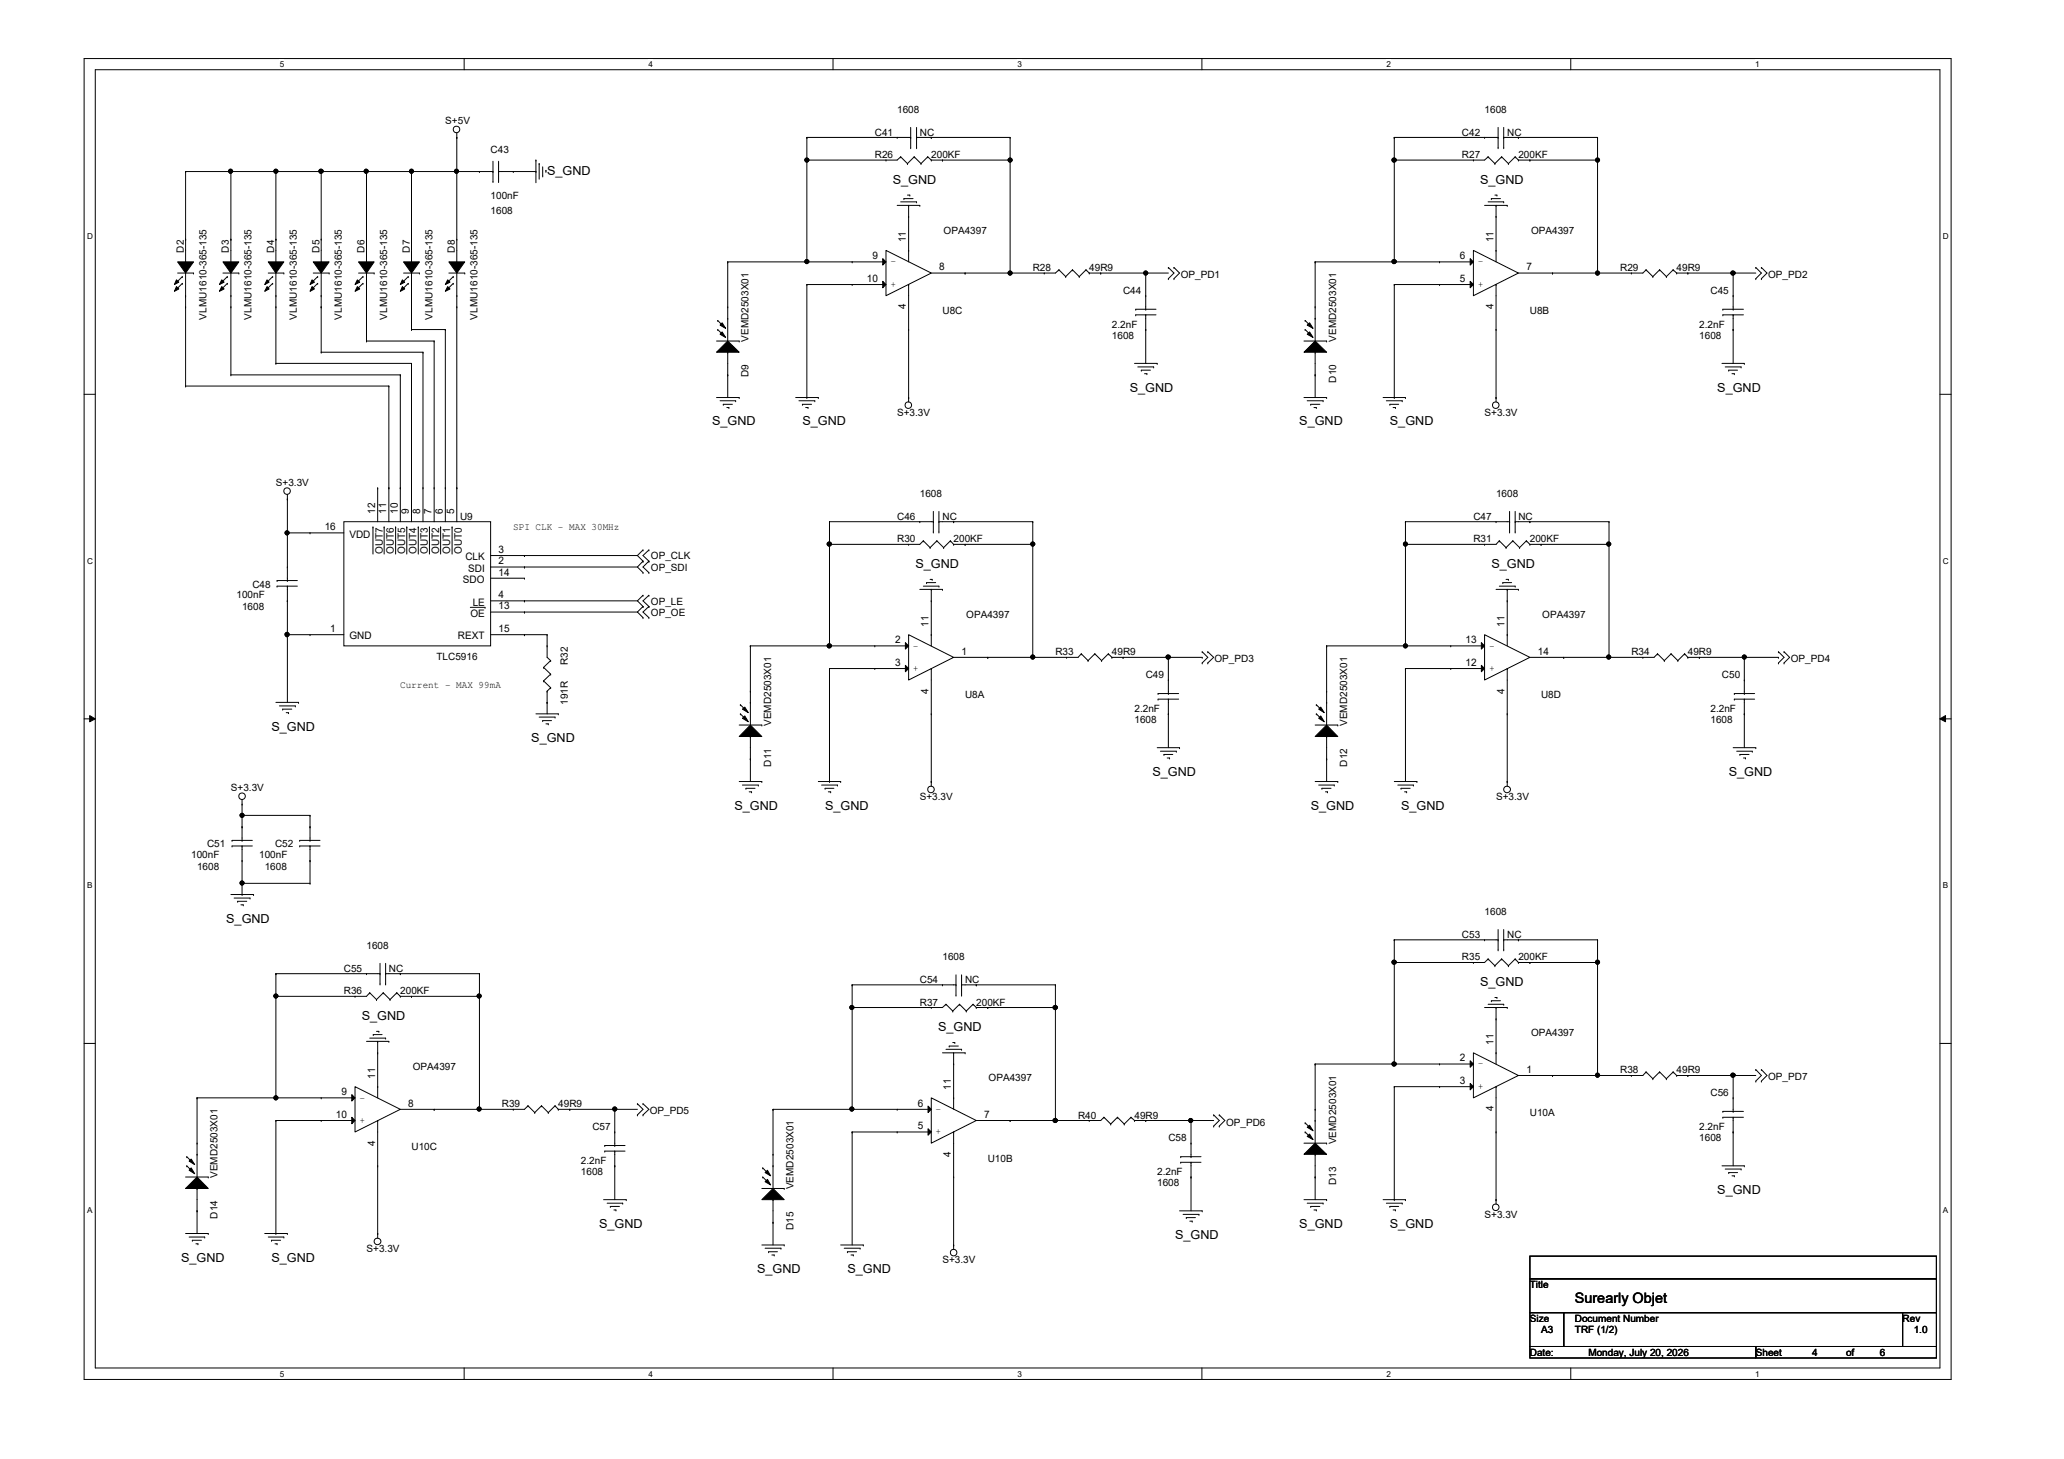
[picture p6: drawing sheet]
<svg xmlns="http://www.w3.org/2000/svg" width="297mm" height="210mm" viewBox="0 0 297 210" stroke-linecap="round" stroke-linejoin="round" font-family="sans-serif">
<path d="M12.1 8.4h268.7v190.1h-268.7zM13.7 10h265.5v186.8h-265.5z" fill="none" stroke="#000" stroke-width=".14"/>
<g fill="#fff">
<path d="M40.3 8.6h.5v1.3h-.5z"/>
<path d="M40.3 197h.5v1.3h-.5z"/>
</g>
<path d="M66.8 8.4v1.6M66.8 196.8v1.6" fill="none" stroke="#000" stroke-width=".14"/>
<g fill="#fff">
<path d="M93.3 8.6h.6v1.3h-.6z"/>
<path d="M93.3 197h.6v1.3h-.6z"/>
</g>
<path d="M119.9 8.4v1.6M119.9 196.8v1.6" fill="none" stroke="#000" stroke-width=".14"/>
<g fill="#fff">
<path d="M146.4 8.6h.6v1.3h-.6z"/>
<path d="M146.4 197h.6v1.3h-.6z"/>
</g>
<path d="M173 8.4v1.6M173 196.8v1.6" fill="none" stroke="#000" stroke-width=".14"/>
<g fill="#fff">
<path d="M199.5 8.6h.6v1.3h-.6z"/>
<path d="M199.5 197h.6v1.3h-.6z"/>
</g>
<path d="M226.1 8.4v1.6M226.1 196.8v1.6" fill="none" stroke="#000" stroke-width=".14"/>
<g fill="#fff">
<path d="M252.6 8.6h.6v1.3h-.6z"/>
<path d="M252.6 197h.6v1.3h-.6z"/>
<path d="M12.5 33.4h.8v1.3h-.8z"/>
<path d="M279.6 33.4h.8v1.3h-.8z"/>
<path d="M12.5 80.1h.8v1.3h-.8z"/>
<path d="M279.6 80.1h.8v1.3h-.8z"/>
</g>
<path d="M12.1 56.7h1.6M279.2 56.7h1.6" fill="none" stroke="#000" stroke-width=".14"/>
<g fill="#fff">
<path d="M12.5 126.7h.7v1.4h-.7z"/>
<path d="M279.6 126.7h.7v1.4h-.7z"/>
</g>
<path d="M12.1 103.4h1.6M12.9 103l.8 .4-.8 .4zM279.2 103.4l.8-.4v.8zM279.2 103.4h1.6" fill="none" stroke="#000" stroke-width=".14"/>
<path d="M12.9 103l.8 .4-.8 .4zM279.2 103.4l.8-.4v.8z" fill="#000"/>
<g fill="#fff">
<path d="M12.5 173.4h.7v1.4h-.7z"/>
<path d="M279.6 173.4h.7v1.4h-.7z"/>
</g>
<g fill="none" stroke="#000" stroke-width=".14">
<path d="M65.7 19.8h.1M65.7 19.1v18.6M116.1 19.8h.1M116.1 19.8h15M116.1 19.8v17.9M129.1 19.8h.1M131.1 19.8h.1M131.1 18.3v3M131.9 19.8h.1M131.9 19.8h13.5M131.9 18.3v3M134 19.8h.1"/>
<path d="M145.4 19.8h.1M145.4 19.8v19.5M200.7 19.8h.1M200.7 19.8h14.9M200.7 19.8v17.9M213.7 19.8h.1M215.6 19.8h.1M215.6 18.3v3M216.4 19.8h.1M216.4 18.3v3M216.4 19.8h13.5M218.5 19.8h.1"/>
<path d="M229.9 19.8h.1M229.9 19.8v19.5M25.6 37.7h2.3l-1.2 1.6zM25.6 39.3h2.3M26.2 39.8h.1M26.2 39.8l-.9 1M26.7 37.7h.1M26.7 34.4h.1M26.7 24.7h.1M26.7 24.7v13M26.7 39.3v16.2M26.7 24.7h44.2"/>
<path d="M27.9 39.3h.1M32.1 37.7h2.3l-1.2 1.6zM32.1 39.3h2.3M32.7 39.8h.1M32.7 39.8l-1 1M33.2 37.7h.1M33.2 34.4h.1M33.2 24.7h.1M33.2 24.7v13M33.2 39.3v14.6M34.4 39.3h.1M38.6 37.7h2.2l-1.1 1.6z"/>
<path d="M38.6 39.3h2.2M39.2 39.8h.1M39.2 39.8l-.9 1M39.7 37.7h.1M39.7 34.4h.1M39.7 24.7h.1M39.7 24.7v13M39.7 39.3v13M40.8 39.3h.1M45.1 37.7h2.3l-1.2 1.6zM45.1 39.3h2.3M45.7 39.8h.1"/>
<path d="M45.7 39.8l-1 1M46.2 37.7h.1M46.2 34.4h.1M46.2 24.7h.1M46.2 24.7v13M46.2 39.3v11.4M47.4 39.3h.1M51.6 37.7h2.2l-1.1 1.6zM51.6 39.3h2.2M52.2 39.8h.1M52.2 39.8l-.9 1M52.7 37.7h.1"/>
<path d="M52.7 34.4h.1M52.7 24.7h.1M52.7 24.7v13M52.7 39.3v9.8M53.8 39.3h.1M58.1 37.7h2.3l-1.2 1.6zM58.1 39.3h2.3M58.8 39.8h.1M58.8 39.8l-1 1M59.2 37.7h.1M59.2 34.4h.1M59.2 24.7h.1"/>
<path d="M59.2 24.7v13M59.2 39.3v8.1M60.4 39.3h.1M64.6 37.7h2.3l-1.2 1.6zM64.6 39.3h2.3M65.2 39.8h.1M65.2 39.8l-.9 1M65.7 37.7h.1M65.7 34.4h.1M65.7 24.7h.1M65.7 39.3v35.8M66.9 39.3h.1"/>
<path d="M69 24.7h.1M70.9 24.7h.1M70.9 26.1h.1M70.9 23.2v2.9M71.8 26.1h.1M71.8 24.7h.1M71.8 24.7h5.3M71.8 23.2v2.9M73.9 24.7h.1M77.1 23h.1M77.1 24.7h.1M77.1 23v3.3"/>
<path d="M77.6 23.5h.1M77.6 23.5v2.3M78.1 25.3h.1M78.1 24v1.3M78.6 24.5h.1M78.6 24.5v.3M104.7 37.7h.1M104.7 37.7v11.4M104.7 37.7h22.8M116.1 37.7h.1M116.1 23h.1M122.6 37.7h.1"/>
<path d="M127 37.2l.5 .5-.5 .4zM127.5 36l6.5 3.3-6.5 3.2zM127.5 23h.1M129.1 29.5h3.3M129.6 22.6h.1M129.6 29h2.3M129.6 22.6l-.5 .4h-13M129.6 22.6l1 .9M130.1 28.6h.1M130.1 28.6h1.3M130.6 23.5h.1M130.6 28.1h.3"/>
<path d="M130.8 36h.1M130.8 31.2h.1M130.8 29.5h.1M130.8 29.5v8.2M130.9 28.1h.1M131.1 21.3h.1M131.6 22.6h.1M131.6 22.6l-1 .9M131.6 22.6l.9 .9M131.9 29h.1M131.9 21.3h.1M132.4 29.5h.1"/>
<path d="M132.5 23.5h.1M133.5 22.6h.1M133.5 22.6l-1 .9M133.5 22.6l.5 .4M134 23h.1M134 23h11.4M135.6 23h.1M138.9 39.3h.1M145.4 23h.1M145.4 39.3h.1M150.3 39.3h.1M152.4 38.8h.1"/>
<path d="M152.4 38.8l-.5 .5h-17.9M152.4 38.8l1 1M153.4 39.8h.1M154.3 38.8h.1M154.3 38.8l-.9 1M154.3 38.8l1 1M155.3 39.8h.1M156.3 38.8h.1M156.3 38.8l-1 1M156.3 38.8l.5 .5M156.8 39.3h.1M156.8 39.3h11.3"/>
<path d="M158.4 39.3h.1M164.9 39.3h.1M164.9 39.3v5.2M168.1 38.5h.1M168.1 38.5l.8 .8-.8 .8M168.9 38.5h.1M168.9 38.5l.9 .8-.9 .8M189.3 37.7h.1M189.3 37.7v11.4M189.3 37.7h22.7M200.7 23h.1M200.7 37.7h.1"/>
<path d="M207.2 37.7h.1M211.6 37.2l.4 .5-.4 .4zM212 36l6.5 3.3-6.5 3.2zM212 23h.1M213.7 29.5h3.2M214.2 22.6h.1M214.2 29h2.2M214.2 22.6l-.5 .4h-13M214.2 22.6l.9 .9M214.6 28.6h.1M214.6 28.6h1.3M215.1 23.5h.1"/>
<path d="M215.1 28.1h.3M215.3 36h.1M215.3 31.2h.1M215.3 29.5h.1M215.3 29.5v8.2M215.4 28.1h.1M215.6 21.3h.1M216.1 22.6h.1M216.1 22.6l-1 .9M216.1 22.6l1 .9M216.4 29h.1M216.4 21.3h.1"/>
<path d="M216.9 29.5h.1M217.1 23.5h.1M218.1 22.6h.1M218.1 22.6l-1 .9M218.1 22.6l.4 .4M218.5 23h.1M218.5 23h11.4M220.2 23h.1M223.4 39.3h.1M229.9 23h.1M229.9 39.3h.1M234.8 39.3h.1"/>
<path d="M236.9 38.8h.1M236.9 38.8l-.5 .5h-17.9M236.9 38.8l1 1M237.9 39.8h.1M238.8 38.8h.1M238.8 38.8l-.9 1M238.8 38.8l1 1M239.8 39.8h.1M240.8 38.8h.1M240.8 38.8l-1 1M240.8 38.8l.5 .5M241.3 39.3h.1"/>
<path d="M241.3 39.3h11.4M242.9 39.3h.1M249.4 39.3h.1M249.4 39.3v5.2M252.7 38.5h.1M252.7 38.5l.8 .8-.8 .8M253.5 38.5h.1M253.5 38.5l.8 .8-.8 .8M25.4 41.2l.3 .4-.6 .3zM25.4 40.3l.3 .3-.6 .3zM26.2 40.8h.1M26.2 40.8l-.9 .9"/>
<path d="M26.7 42.5h.1M26.7 44.2h.1M26.7 55.5h.1M26.7 55.5h29.3M31.9 41.2l.4 .4-.7 .3zM31.9 40.3l.4 .3-.7 .3zM32.7 40.8h.1M32.7 40.8l-1 .9M33.2 42.5h.1M33.2 44.2h.1M33.2 53.9h.1M33.2 53.9h24.4"/>
<path d="M38.4 41.2l.3 .4-.6 .3zM38.4 40.3l.3 .3-.6 .3zM39.2 40.8h.1M39.2 40.8l-.9 .9M39.7 42.5h.1M39.7 44.2h.1M39.7 52.3h.1M39.7 52.3h19.5M44.9 41.2l.4 .4-.7 .3zM44.9 40.3l.4 .3-.7 .3zM45.7 40.8h.1M45.7 40.8l-1 .9"/>
<path d="M46.2 42.5h.1M46.2 44.2h.1M46.2 50.7h.1M46.2 50.7h14.7M51.4 41.2l.4 .4-.7 .3zM51.4 40.3l.4 .3-.7 .3zM52.2 40.8h.1M52.2 40.8l-.9 .9M52.7 42.5h.1M52.7 44.2h.1M52.7 49.1h.1M52.7 49.1h9.8"/>
<path d="M56 55.5h.1M56 55.5v19.6M57.6 53.9h.1M57.6 53.9v21.2M57.9 41.2l.3 .4-.6 .3zM57.9 40.3l.3 .3-.6 .3zM58.8 40.8h.1M58.8 40.8l-1 .9M59.2 42.5h.1M59.2 44.2h.1M59.2 47.4h.1M59.2 52.3h.1"/>
<path d="M59.2 52.3v22.8M59.2 47.4h4.9M60.9 50.7h.1M60.9 50.7v24.4M62.5 49.1h.1M62.5 49.1v26M64.1 47.4h.1M64.1 47.4v27.7M64.4 41.2l.4 .4-.7 .3zM64.4 40.3l.4 .3-.7 .3zM65.2 40.8h.1M65.2 40.8l-.9 .9"/>
<path d="M65.7 42.5h.1M65.7 44.2h.1M103.1 57.2h3.3M103.1 49.1h3.3M103.3 47.4h.1M103.3 46.1h.1M103.3 47.4l1 1M103.3 46.1l1 1M103.6 57.7h2.3M103.9 46.4l.5 .8-.8-.4zM103.9 47.8l.5 .8-.8-.5zM104.1 58.2h.1"/>
<path d="M104.1 58.2h1.3M104.6 58.6h.3M104.7 49.1l1.7 1.6h-3.3zM104.7 50.7h.1M104.7 45.8h.1M104.7 44.2h.1M104.7 53.9h.1M104.7 50.7v6.5M104.9 58.6h.1M105.9 57.7h.1M106.4 57.2h.1M106.4 49.1h.1"/>
<path d="M114.5 57.2h3.3M115 57.7h2.3M115.5 58.2h.1M115.5 58.2h1.3M115.9 58.6h.4M116.1 57.2h.1M116.1 40.9h.1M116.1 40.9h11.4M116.1 40.9v16.3M116.3 58.6h.1M117.3 57.7h.1M117.8 57.2h.1"/>
<path d="M122.6 40.9h.1M127 40.5l.5 .4-.5 .5zM130.8 57.2h.1M130.8 40.9h.1M130.8 47.4h.1M130.8 40.9v16.9M163.3 52.3h3.2M163.4 45.3h.1M163.4 44.5h.1M163.4 45.3h3M163.4 44.5h3M163.7 52.8h2.3"/>
<path d="M164.2 53.3h.1M164.2 53.3h1.4M164.7 53.8h.4M164.9 44.5h.1M164.9 45.3h.1M164.9 42.5h.1M164.9 47.4h.1M164.9 45.3v7M165.1 53.8h.1M166 52.8h.1M166.5 52.3h.1M168.1 40.1h.1"/>
<path d="M168.9 40.1h.1M187.7 50.7l1.6-1.6 1.6 1.6zM187.7 57.2h3.2M187.7 49.1h3.2M187.8 47.4h.1M187.8 46.1h.1M187.8 47.4l1 1M187.8 46.1l1 1M188.1 46.8l.4-.4 .5 .8zM188.1 48.1l.4-.3 .5 .8zM188.1 57.7h2.3M188.6 58.2h.1"/>
<path d="M188.6 58.2h1.3M189.1 58.6h.3M189.3 50.7h.1M189.3 45.8h.1M189.3 44.2h.1M189.3 53.9h.1M189.3 50.7v6.5M189.4 58.6h.1M190.4 57.7h.1M190.9 57.2h.1M190.9 49.1h.1M199 57.2h3.3"/>
<path d="M199.5 57.7h2.3M200 58.2h.1M200 58.2h1.3M200.5 58.6h.3M200.7 57.2h.1M200.7 40.9h.1M200.7 40.9h11.3M200.7 40.9v16.3M200.8 58.6h.1M201.8 57.7h.1M202.3 57.2h.1M207.2 40.9h.1"/>
<path d="M211.6 40.5l.4 .4-.4 .5zM215.3 57.2h.1M215.3 40.9h.1M215.3 47.4h.1M215.3 40.9v16.9M247.8 52.3h3.2M247.9 45.3h.1M247.9 44.5h.1M247.9 45.3h3M247.9 44.5h3M248.3 52.8h2.3M248.8 53.3h.1"/>
<path d="M248.8 53.3h1.3M249.3 53.8h.3M249.4 44.5h.1M249.4 45.3h.1M249.4 42.5h.1M249.4 47.4h.1M249.4 45.3v7M249.6 53.8h.1M250.6 52.8h.1M251 52.3h.1M252.7 40.1h.1M253.5 40.1h.1"/>
<path d="M41.4 71.8h.1M41.4 76.7h.1M41.4 71.2v12.3M41.4 76.7h8.1M44.6 76.7h.1M49.5 75.1h21.1v17.8h-21.1zM53.7 75.8h.1M53.7 75.8v3.9M54.4 70.2h.1M54.4 70.2v4.9M55.3 75.8h.1M55.3 75.8v3.9"/>
<path d="M56 70.2h.1M56.9 75.8h.1M56.9 75.8v3.9M57.6 70.2h.1M58.5 75.8h.1M58.5 75.8v3.9M59.2 70.2h.1M60.2 75.8h.1M60.2 75.8v3.9M60.9 70.2h.1M61.8 75.8h.1M61.8 75.8v3.9"/>
<path d="M62.5 70.2h.1M63.4 75.8h.1M63.4 75.8v3.9M64.1 70.2h.1M65.1 75.8h.1M65.1 75.8v3.9M65.7 70.2h.1M70.6 79.9h21.1M75.5 79.9h.1M91.7 79.9l.8 .8M92.5 79.1h.1M92.5 79.1l-.8 .8"/>
<path d="M93.4 79.1h.1M93.4 79.1l-.9 .8 .9 .8M119.4 75.1h.1M119.4 78.3h.1M119.4 75.1h14.9M119.4 75.1v17.8M130.8 78.3h.1M132.4 75.1h.1M132.9 77.8h.1M132.9 77.8l-.5 .5h-13M132.9 77.8l1 1M133.9 78.8h.1"/>
<path d="M134.3 75.1h.1M134.3 76.5h.1M134.3 73.6v2.9M134.8 77.8h.1M134.8 77.8l-.9 1M134.8 77.8l1 1M135.1 76.5h.1M135.1 75.1h.1M135.1 75.1h13.5M135.1 73.6v2.9M135.8 78.8h.1M136.8 77.8h.1"/>
<path d="M136.8 77.8l-1 1M136.8 77.8l.4 .5M137.2 78.3h.1M137.2 75.1h.1M137.2 78.3h11.4M138.9 78.3h.1M148.6 75.1h.1M148.6 78.3h.1M148.6 75.1v19.5M202.3 75.1h.1M202.3 78.3h.1M202.3 75.1h15"/>
<path d="M202.3 75.1v17.8M213.7 78.3h.1M215.3 75.1h.1M215.8 77.8h.1M215.8 77.8l-.5 .5h-13M215.8 77.8l.9 1M216.7 78.8h.1M217.3 75.1h.1M217.3 76.5h.1M217.3 73.6v2.9M217.7 77.8h.1M217.7 77.8l-1 1"/>
<path d="M217.7 77.8l1 1M218.1 76.5h.1M218.1 75.1h.1M218.1 75.1h13.5M218.1 73.6v2.9M218.7 78.8h.1M219.7 77.8h.1M219.7 77.8l-1 1M219.7 77.8l.5 .5M220.2 78.3h.1M220.2 75.1h.1M220.2 78.3h11.4"/>
<path d="M221.8 78.3h.1M231.6 75.1h.1M231.6 78.3h.1M231.6 75.1v19.5M39.9 84.3h.1M39.9 83.5h.1M39.9 84.3h2.9M39.9 83.5h2.9M41.4 83.5h.1M41.4 84.3h.1M41.4 81.6h.1M41.4 86.4h.1"/>
<path d="M41.4 91.3h.1M41.4 84.3v16.7M41.4 91.3h8.1M44.6 91.3h.1M67.7 87.4h2.1M69.8 87.4h.1M70.6 91.3h8.1M70.6 81.6h21.1M70.6 86.4h21.1M70.6 88.1h21.1M70.6 83.2h4.9M75.5 81.6h.1"/>
<path d="M75.5 86.4h.1M75.5 88.1h.1M75.5 83.2h.1M75.5 91.3h.1M78.2 96h.1M78.2 98h.1M78.2 96l1 1M78.2 98l1 .9M78.7 99.4h.1M78.7 92.9h.1M78.7 91.3h.1M78.7 91.3v3.3l.5 .4"/>
<path d="M78.7 99.4v3.3M79.2 95h.1M79.2 97h.1M79.2 98.9h.1M79.2 98.9l-.5 .5M79.2 95l-1 1M79.2 97l-1 1M91.7 81.6l.8 .8M91.7 86.4l.8 .8M91.7 88.1l.8 .8M92.5 80.7h.1M92.5 82.4h.1"/>
<path d="M92.5 85.6h.1M92.5 87.2h.1M92.5 88.9h.1M92.5 80.7l-.8 .9M92.5 85.6l-.8 .8M92.5 87.2l-.8 .9M93.4 80.7h.1M93.4 82.4h.1M93.4 87.2h.1M93.4 85.6h.1M93.4 88.9h.1M93.4 80.7l-.9 .9 .9 .8"/>
<path d="M93.4 85.6l-.9 .8 .9 .8M93.4 87.2l-.9 .9 .9 .8M108 99.4h.1M108 92.9h.1M108 92.9h22.8M108 92.9v11.4M119.4 92.9h.1M119.4 96.2h.1M119.4 96.2h11.4M119.4 96.2v16.2M125.9 96.2h.1M125.9 92.9h.1"/>
<path d="M130.3 95.7l.5 .5-.5 .4zM130.3 92.5l.5 .4-.5 .5zM130.8 91.3l6.4 3.3-6.4 3.2zM132.4 84.8h3.2M132.9 84.3h2.2M133.3 83.8h.1M133.3 83.8h1.4M133.9 83.4h.3M134 96.2h.1M134 91.3h.1M134 86.4h.1M134 84.8h.1"/>
<path d="M134 84.8v8.1M134 96.2v16.9M134.2 83.4h.1M135.1 84.3h.1M135.6 84.8h.1M142.2 94.6h.1M148.6 94.6h.1M153.5 94.6h.1M155.6 94.1h.1M155.6 94.1l-.5 .5h-17.9M155.6 94.1l1 .9M156.6 95h.1"/>
<path d="M157.6 94.1h.1M157.6 94.1l-1 .9M157.6 94.1l.9 .9M158.5 95h.1M159.5 94.1h.1M159.5 94.1l-1 .9M159.5 94.1l.5 .5M160 94.6h.1M160 94.6h13M161.6 94.6h.1M166.7 99.8h.1M166.7 99.8h2.9"/>
<path d="M168.1 99.8h.1M168.1 97.8h.1M168.1 94.6h.1M168.1 94.6v5.2M173 93.8h.1M173 95.4h.1M173 94.6h.1M173 93.8l.8 .8-.8 .8M173.8 93.8h.1M173.8 95.4h.1M173.8 93.8l.9 .8-.9 .8M190.9 99.4h.1"/>
<path d="M190.9 92.9h.1M190.9 92.9h22.8M190.9 92.9v11.4M202.3 92.9h.1M202.3 96.2h.1M202.3 96.2h11.4M202.3 96.2v16.2M208.8 96.2h.1M208.8 92.9h.1M213.2 95.7l.5 .5-.5 .4zM213.2 92.5l.5 .4-.5 .5zM213.7 91.3l6.5 3.3-6.5 3.2z"/>
<path d="M215.3 84.8h3.2M215.8 84.3h2.3M216.3 83.8h.1M216.3 83.8h1.2M216.7 83.4h.4M216.9 96.2h.1M216.9 91.3h.1M216.9 86.4h.1M216.9 84.8h.1M216.9 84.8v8.1M216.9 96.2v16.9M217.1 83.4h.1"/>
<path d="M218.1 84.3h.1M218.5 84.8h.1M225 94.6h.1M231.6 94.6h.1M236.4 94.6h.1M238.5 94.1h.1M238.5 94.1l-.5 .5h-17.8M238.5 94.1l1 .9M239.5 95h.1M240.5 94.1h.1M240.5 94.1l-1 .9M240.5 94.1l1 .9"/>
<path d="M241.5 95h.1M242.4 94.1h.1M242.4 94.1l-.9 .9M242.4 94.1l.5 .5M242.9 94.6h.1M242.9 94.6h13M244.6 94.6h.1M249.6 99.8h.1M249.6 99.8h2.9M251 99.8h.1M251 97.8h.1M251 94.6h.1"/>
<path d="M251 94.6v5.2M255.9 93.8h.1M255.9 95.4h.1M255.9 94.6h.1M255.9 93.8l.8 .8-.8 .8M256.7 93.8h.1M256.7 95.4h.1M256.7 93.8l.9 .8-.9 .8M34.8 115.7h.1M34.8 119h.1M34.8 117.3h.1M34.8 115.1v5.8"/>
<path d="M34.8 117.3h9.8M39.7 101h3.3M40.2 101.6h2.3M40.7 102h.1M40.7 102h1.3M41.2 102.5h.3M41.5 102.5h.1M42.5 101.6h.1M43 101h.1M44.6 119h.1M44.6 117.3h.1M44.6 117.3v3.6"/>
<path d="M77.1 102.7h3.2M77.6 103.2h2.3M78.1 103.7h.1M78.1 103.7h1.3M78.6 104.1h.3M78.7 101h.1M78.9 104.1h.1M79.9 103.2h.1M80.3 102.7h.1M106.4 112.4h3.2M106.4 104.3h3.2M106.5 102.7h.1"/>
<path d="M106.5 101.4h.1M106.5 102.7l1 1M106.5 101.4l1 1M106.8 102l.4-.3 .5 .8zM106.8 103.3l.4-.3 .5 .8zM106.8 112.9h2.3M107.4 113.4h.1M107.4 113.4h1.3M107.8 113.9h.4M108 104.3l1.6 1.7h-3.2zM108 106h.1M108 101h.1"/>
<path d="M108 109.2h.1M108 106v6.4M108.2 113.9h.1M109.1 112.9h.1M109.6 112.4h.1M109.6 104.3h.1M117.8 112.4h3.2M118.2 112.9h2.3M118.7 113.4h.1M118.7 113.4h1.3M119.2 113.9h.3M119.4 112.4h.1"/>
<path d="M119.5 113.9h.1M120.5 112.9h.1M121 112.4h.1M134 112.4h.1M134 102.7h.1M166.5 107.6h3.3M166.7 100.6h.1M166.7 100.6h2.9M167 108.1h2.3M167.5 108.5h.1M167.5 108.5h1.3M168 109.1h.3"/>
<path d="M168.1 100.6h.1M168.1 102.7h.1M168.1 100.6v7M168.3 109.1h.1M169.3 108.1h.1M169.8 107.6h.1M189.3 112.4h3.2M189.3 104.3h3.2M189.4 102.7h.1M189.4 101.4h.1M189.4 102.7l1 1M189.4 101.4l1 1"/>
<path d="M189.8 102l.3-.3 .5 .8zM189.8 112.9h2.2M190.1 103l.5 .8-.8-.5zM190.2 113.4h.1M190.2 113.4h1.4M190.8 113.9h.2M190.9 104.3l1.6 1.7h-3.2zM190.9 106h.1M190.9 101h.1M190.9 109.2h.1M190.9 106v6.4M191 113.9h.1"/>
<path d="M192 112.9h.1M192.5 112.4h.1M192.5 104.3h.1M200.7 112.4h3.2M201.2 112.9h2.2M201.6 113.4h.1M201.6 113.4h1.3M202.1 113.9h.3M202.4 113.9h.1M203.4 112.9h.1M203.9 112.4h.1M216.9 112.4h.1"/>
<path d="M216.9 102.7h.1M249.4 107.6h3.3M249.6 100.6h.1M249.6 100.6h2.9M249.9 108.1h2.3M250.4 108.5h.1M250.4 108.5h1.3M250.9 109.1h.3M251 100.6h.1M251 102.7h.1M251 100.6v7M251.2 109.1h.1"/>
<path d="M252.2 108.1h.1M252.7 107.6h.1M33.2 128.7h3.3M33.4 121.7h.1M33.4 120.9h.1M33.4 121.7h2.9M33.4 120.9h2.9M33.7 129.2h2.3M34.2 129.7h.1M34.2 129.7h1.3M34.7 130.2h.3M34.8 120.9h.1"/>
<path d="M34.8 121.7h.1M34.8 123.8h.1M34.8 127.1h.1M34.8 128.7h.1M34.8 121.7v7M34.8 127.1h9.8M35 130.2h.1M36 129.2h.1M36.5 128.7h.1M43.1 121.7h.1M43.1 120.9h.1M43.1 121.7h3"/>
<path d="M43.1 120.9h3M44.6 120.9h.1M44.6 121.7h.1M44.6 123.8h.1M44.6 127.1h.1M44.6 121.7v5.4M54.7 138.6v3M55.5 138.6v3M200.7 135.2h.1M200.7 138.5h.1M200.7 135.2h14.9M200.7 135.2v17.9"/>
<path d="M212 138.5h.1M213.7 135.2h.1M214.2 138h.1M214.2 138l-.5 .5h-13M214.2 138l.9 .9M215.1 138.9h.1M215.6 135.2h.1M215.6 136.7h.1M215.6 133.7v3M216.1 138h.1M216.1 138l-1 .9M216.1 138l1 .9"/>
<path d="M216.4 136.7h.1M216.4 135.2h.1M216.4 135.2h13.5M216.4 133.7v3M217.1 138.9h.1M218.1 138h.1M218.1 138l-1 .9M218.1 138l.4 .5M218.5 135.2h.1M218.5 138.5h.1M218.5 138.5h11.4M220.2 138.5h.1"/>
<path d="M229.9 135.2h.1M229.9 138.5h.1M229.9 135.2v19.5M12.1 150.1h1.6M28.4 157.9h.1M28.4 157.9v11.4M28.4 157.9h22.7M39.7 140.1h.1M39.7 143.3h.1M39.7 157.9h.1M39.7 140.1v17.8M39.7 140.1h15"/>
<path d="M46.2 157.9h.1M50.6 157.5l.5 .4-.5 .5zM51.1 156.3l6.5 3.3-6.5 3.3zM51.1 143.3h.1M52.7 140.1h.1M52.7 149.8h3.3M53.2 142.8h.1M53.2 149.4h2.3M53.2 142.8l-.5 .5h-13M53.2 142.8l1 1M53.7 148.8h.1M53.7 148.8h1.3"/>
<path d="M54.2 143.8h.1M54.2 148.4h.3M54.4 156.3h.1M54.4 151.5h.1M54.4 149.8h.1M54.4 149.8v8.1M54.5 148.4h.1M54.7 140.1h.1M54.7 141.6h.1M55.2 142.8h.1M55.2 142.8l-1 1M55.2 142.8l.9 1"/>
<path d="M55.5 149.4h.1M55.5 141.6h.1M55.5 140.1h.1M55.5 140.1h13.5M56 149.8h.1M56.1 143.8h.1M57.1 142.8h.1M57.1 142.8l-1 1M57.1 142.8l.5 .5M57.6 143.3h.1M57.6 140.1h.1M57.6 143.3h11.4"/>
<path d="M59.2 143.3h.1M62.5 159.6h.1M69 140.1h.1M69 143.3h.1M69 159.6h.1M69 140.1v19.5M73.9 159.6h.1M76 159.1h.1M76 159.1l-.5 .5h-17.9M76 159.1l1 1M77.9 159.1h.1M77.9 159.1l-.9 1"/>
<path d="M77.9 159.1l1 1M79.9 159.1h.1M79.9 159.1l-1 1M79.9 159.1l.4 .5M80.3 159.6h.1M80.3 159.6h11.4M82 159.6h.1M88.5 159.6h.1M88.5 159.6v5.2M91.7 158.8h.1M91.7 158.8l.8 .8-.8 .8M92.5 158.8h.1"/>
<path d="M92.5 158.8l.9 .8-.9 .8M111.2 159.6h.1M111.2 159.6v11.4M111.2 159.6h22.8M122.6 141.7h.1M122.6 144.9h.1M122.6 159.6h.1M122.6 141.7h15M122.6 141.7v17.9M129.1 159.6h.1M133.6 159.1l.4 .5-.4 .5zM134 157.9l6.5 3.3-6.5 3.3z"/>
<path d="M134 144.9h.1M135.6 141.7h.1M135.6 151.5h3.3M136.1 144.5h.1M136.1 151h2.3M136.1 144.5l-.5 .4h-13M136.1 144.5l1 1M136.6 150.5h.1M136.6 150.5h1.3M137.1 145.5h.1M137.1 150h.3M137.2 157.9h.1"/>
<path d="M137.2 153.1h.1M137.2 151.5h.1M137.2 151.5v8.1M137.4 150h.1M137.6 141.7h.1M137.6 143.2h.1M137.6 140.3v2.9M138.1 144.5h.1M138.1 144.5l-1 1M138.1 144.5l1 1M138.4 151h.1M138.4 143.2h.1"/>
<path d="M138.4 141.7h.1M138.4 141.7h13.5M138.4 140.3v2.9M138.9 151.5h.1M139.1 145.5h.1M140 144.5h.1M140 144.5l-.9 1M140 144.5l.5 .4M140.5 144.9h.1M140.5 141.7h.1M140.5 144.9h11.4M142.2 144.9h.1"/>
<path d="M151.9 141.7h.1M151.9 144.9h.1M151.9 141.7v19.5M189.3 159.6h.1M189.3 153.1h.1M189.3 153.1h22.7M189.3 153.1v11.4M200.7 153.1h.1M200.7 156.3h.1M200.7 156.3h11.3M200.7 156.3v16.3M207.2 156.3h.1"/>
<path d="M207.2 153.1h.1M211.6 155.9l.4 .4-.4 .5zM211.6 152.6l.4 .5-.4 .4zM212 151.5l6.5 3.2-6.5 3.2zM213.7 144.9h3.2M214.2 144.5h2.2M214.6 144h.1M214.6 144h1.3M215.1 143.5h.3M215.3 156.3h.1M215.3 151.5h.1M215.3 146.6h.1"/>
<path d="M215.3 144.9h.1M215.3 144.9v8.2M215.3 156.3v16.9M215.4 143.5h.1M216.4 144.5h.1M216.9 144.9h.1M223.4 154.7h.1M229.9 154.7h.1M234.8 154.7h.1M236.9 154.2h.1M236.9 154.2l-.5 .5h-17.9M236.9 154.2l1 1"/>
<path d="M237.9 155.2h.1M238.8 154.2h.1M238.8 154.2l-.9 1M238.8 154.2l1 1M239.8 155.2h.1M240.8 154.2h.1M240.8 154.2l-1 1M240.8 154.2l.5 .5M241.3 154.7h.1M241.3 154.7h11.4M242.9 154.7h.1M247.9 159.9h.1"/>
<path d="M247.9 159.9h3M249.4 159.9h.1M249.4 157.9h.1M249.4 154.7h.1M249.4 154.7v5.2M252.7 153.9h.1M252.7 155.5h.1M252.7 153.9l.8 .8-.8 .8M253.5 153.9h.1M253.5 155.5h.1M253.5 153.9l.8 .8-.8 .8M279.2 150.1h1.6"/>
<path d="M26.7 177.5h3.3M26.7 169.3h3.3M26.9 167.7h.1M26.9 166.4h.1M26.9 167.7l1 1M26.9 166.4l1 1M27.2 167l.3-.2 .5 .8zM27.2 178h2.3M27.5 168l.5 .9-.8-.5zM27.7 178.4h.1M27.7 178.4h1.3M28.2 178.9h.3"/>
<path d="M28.4 169.3l1.6 1.7h-3.3zM28.4 171h.1M28.4 166.1h.1M28.4 164.5h.1M28.4 174.2h.1M28.4 171v6.5M28.5 178.9h.1M29.5 178h.1M30 177.5h.1M30 169.3h.1M38.1 177.5h3.3M38.6 178h2.2"/>
<path d="M39.1 178.4h.1M39.1 178.4h1.3M39.6 178.9h.3M39.7 177.5h.1M39.7 161.2h.1M39.7 161.2h11.4M39.7 161.2v16.3M39.9 178.9h.1M40.8 178h.1M41.4 177.5h.1M46.2 161.2h.1M50.6 160.7l.5 .5-.5 .5z"/>
<path d="M54.4 177.5h.1M54.4 161.2h.1M54.4 167.7h.1M54.4 161.2v16.9M77 160.1h.1M78.9 160.1h.1M86.9 172.6h3.2M87 165.6h.1M87 164.8h.1M87 165.6h3M87 164.8h3M87.4 173.1h2.2"/>
<path d="M87.8 173.6h.1M87.8 173.6h1.4M88.3 174.1h.3M88.5 164.8h.1M88.5 165.6h.1M88.5 162.9h.1M88.5 167.7h.1M88.5 165.6v7M88.6 174.1h.1M89.6 173.1h.1M90.1 172.6h.1M91.7 160.4h.1"/>
<path d="M92.5 160.4h.1M109.6 179.1h3.3M109.6 171h3.3M109.8 169.3h.1M109.8 168h.1M109.8 169.3l.9 1M109.8 168l.9 1M110.1 168.7l.3-.3 .5 .8zM110.1 170l.3-.3 .5 .8zM110.1 179.6h2.3M111.2 171l1.7 1.6h-3.3zM111.2 172.6h.1"/>
<path d="M111.2 167.7h.1M111.2 166.1h.1M111.2 175.9h.1M111.2 172.6v6.5M112.4 179.6h.1M112.9 179.1h.1M112.9 171h.1M121 179.1h3.2M121.5 179.6h2.3M122.6 162.9h.1M122.6 162.9h11.4M122.6 162.9v16.2"/>
<path d="M123.8 179.6h.1M124.2 179.1h.1M129.1 162.9h.1M133.6 162.4l.4 .5-.4 .4zM137.2 179.1h.1M137.2 162.9h.1M137.2 169.3h.1M137.2 162.9v16.8M145.4 161.2h.1M151.9 161.2h.1M156.8 161.2h.1M158.9 160.7h.1"/>
<path d="M158.9 160.7l-.5 .5h-17.9M158.9 160.7l.9 1M159.8 161.7h.1M160.8 160.7h.1M160.8 160.7l-1 1M160.8 160.7l1 1M161.8 161.7h.1M162.8 160.7h.1M162.8 160.7l-1 1M162.8 160.7l.5 .5M163.3 161.2h.1M163.3 161.2h11.4"/>
<path d="M164.9 161.2h.1M169.8 174.2h3.2M169.9 167.2h.1M169.9 166.4h.1M169.9 167.2h2.9M169.9 166.4h2.9M170.3 174.7h2.2M170.7 175.2h.1M170.7 175.2h1.3M171.2 175.7h.4M171.4 166.4h.1M171.4 167.2h.1"/>
<path d="M171.4 164.5h.1M171.4 169.3h.1M171.4 161.2h.1M171.4 161.2v5.2M171.4 167.2v7M171.6 175.7h.1M172.5 174.7h.1M173 174.2h.1M174.7 160.4h.1M174.7 162h.1M174.7 160.4l.8 .8-.8 .8M175.5 160.4h.1"/>
<path d="M175.5 162h.1M175.5 160.4l.8 .8-.8 .8M187.7 172.6h3.2M187.7 164.5h3.2M187.8 162.9h.1M187.8 161.5h.1M187.8 162.9l1 .9M187.8 161.5l1 1M188.1 162.2l.4-.3 .5 .8zM188.1 173.1h2.3M188.5 163.2l.5 .8-.9-.5zM188.6 173.6h.1"/>
<path d="M188.6 173.6h1.3M189.1 174.1h.3M189.3 164.5l1.6 1.6h-3.2zM189.3 166.1h.1M189.3 161.2h.1M189.3 169.3h.1M189.3 166.1v6.5M189.4 174.1h.1M190.4 173.1h.1M190.9 172.6h.1M190.9 164.5h.1M199 172.6h3.3"/>
<path d="M199.5 173.1h2.3M200 173.6h.1M200 173.6h1.3M200.5 174.1h.3M200.7 172.6h.1M200.8 174.1h.1M201.8 173.1h.1M202.3 172.6h.1M215.3 172.6h.1M215.3 162.9h.1M247.8 167.7h3.2M247.9 160.7h.1"/>
<path d="M247.9 160.7h3M248.3 168.2h2.3M248.8 168.7h.1M248.8 168.7h1.3M249.3 169.2h.3M249.4 160.7h.1M249.4 162.9h.1M249.4 160.7v7M249.6 169.2h.1M250.6 168.2h.1M251 167.7h.1M110.6 180.1h.1"/>
<path d="M110.6 180.1h1.3M111.1 180.6h.3M111.4 180.6h.1M122 180.1h.1M122 180.1h1.3M122.5 180.6h.3M122.8 180.6h.1M220.2 180.7h58.5v3.3h-58.5zM220.2 184h58.5v4.8h-58.5zM220.2 188.8h4.8v4.9h-4.8zM220.2 193.7h32.5v1.7h-32.5zM225 188.8h48.8v4.9h-48.8z"/>
<path d="M252.7 193.7h26v1.7h-26zM273.8 188.8h4.9v4.9h-4.9z"/>
<circle cx="65.7" cy="18.6" r=".47"/>
<circle cx="33.2" cy="24.6" r=".3"/>
<circle cx="39.7" cy="24.6" r=".3"/>
<circle cx="46.2" cy="24.6" r=".31"/>
<circle cx="52.7" cy="24.6" r=".3"/>
<circle cx="59.2" cy="24.6" r=".3"/>
<circle cx="65.7" cy="24.6" r=".3"/>
<circle cx="116.1" cy="37.6" r=".3"/>
<circle cx="116.1" cy="23" r=".3"/>
<circle cx="145.4" cy="39.3" r=".3"/>
<circle cx="145.4" cy="23" r=".3"/>
<circle cx="164.9" cy="39.3" r=".3"/>
<circle cx="200.6" cy="37.6" r=".31"/>
<circle cx="200.6" cy="23" r=".31"/>
<circle cx="229.9" cy="39.3" r=".3"/>
<circle cx="229.9" cy="23" r=".3"/>
<circle cx="249.4" cy="39.3" r=".31"/>
<circle cx="130.7" cy="58.3" r=".47"/>
<circle cx="215.3" cy="58.3" r=".47"/>
<circle cx="41.3" cy="70.6" r=".47"/>
<circle cx="41.3" cy="76.7" r=".3"/>
<circle cx="119.4" cy="78.3" r=".31"/>
<circle cx="148.6" cy="78.3" r=".3"/>
<circle cx="202.3" cy="78.3" r=".3"/>
<circle cx="231.5" cy="78.3" r=".3"/>
<circle cx="41.3" cy="91.3" r=".31"/>
<circle cx="119.4" cy="92.9" r=".31"/>
<circle cx="148.6" cy="94.5" r=".3"/>
<circle cx="168.1" cy="94.5" r=".31"/>
<circle cx="202.3" cy="92.9" r=".3"/>
<circle cx="231.5" cy="94.5" r=".3"/>
<circle cx="251" cy="94.5" r=".3"/>
<circle cx="34.8" cy="114.5" r=".47"/>
<circle cx="34.8" cy="117.3" r=".3"/>
<circle cx="134" cy="113.6" r=".47"/>
<circle cx="216.9" cy="113.6" r=".48"/>
<circle cx="34.8" cy="127" r=".3"/>
<circle cx="200.6" cy="138.4" r=".31"/>
<circle cx="229.9" cy="138.4" r=".3"/>
<circle cx="39.7" cy="157.9" r=".3"/>
<circle cx="39.7" cy="143.3" r=".3"/>
<circle cx="69" cy="159.5" r=".3"/>
<circle cx="69" cy="143.3" r=".3"/>
<circle cx="88.5" cy="159.5" r=".3"/>
<circle cx="122.6" cy="159.5" r=".3"/>
<circle cx="122.6" cy="144.9" r=".3"/>
<circle cx="151.9" cy="144.9" r=".31"/>
<circle cx="200.6" cy="153.1" r=".31"/>
<circle cx="229.9" cy="154.7" r=".3"/>
<circle cx="249.4" cy="154.7" r=".31"/>
<circle cx="54.3" cy="178.6" r=".48"/>
<circle cx="151.9" cy="161.2" r=".31"/>
<circle cx="171.4" cy="161.2" r=".3"/>
<circle cx="215.3" cy="173.7" r=".47"/>
<circle cx="137.2" cy="180.2" r=".47"/>
</g>
<g fill="#000">
<path d="M127 37.2l.5 .5-.5 .4zM211.6 37.2l.4 .5-.4 .4zM104.7 49.1l1.7 1.6h-3.3zM103.9 46.4l.5 .8-.8-.4zM103.9 47.8l.5 .8-.8-.5zM127 40.5l.5 .4-.5 .5zM187.7 50.7l1.6-1.6 1.6 1.6zM188.1 46.8l.4-.4 .5 .8zM188.1 48.1l.4-.3 .5 .8zM211.6 40.5l.4 .4-.4 .5zM130.3 95.7l.5 .5-.5 .4zM130.3 92.5l.5 .4-.5 .5z"/>
<path d="M213.2 95.7l.5 .5-.5 .4zM213.2 92.5l.5 .4-.5 .5zM108 104.3l1.6 1.7h-3.2zM106.8 102l.4-.3 .5 .8zM106.8 103.3l.4-.3 .5 .8zM190.9 104.3l1.6 1.7h-3.2zM189.8 102l.3-.3 .5 .8zM190.1 103l.5 .8-.8-.5zM50.6 157.5l.5 .4-.5 .5zM133.6 159.1l.4 .5-.4 .5zM211.6 155.9l.4 .4-.4 .5zM211.6 152.6l.4 .5-.4 .4z"/>
<path d="M28.4 169.3l1.6 1.7h-3.3zM27.2 167l.3-.2 .5 .8zM27.5 168l.5 .9-.8-.5zM50.6 160.7l.5 .5-.5 .5zM111.2 171l1.7 1.6h-3.3zM110.1 168.7l.3-.3 .5 .8zM110.1 170l.3-.3 .5 .8zM133.6 162.4l.4 .5-.4 .4zM189.3 164.5l1.6 1.6h-3.2zM188.1 162.2l.4-.3 .5 .8zM188.5 163.2l.5 .8-.9-.5z"/>
<path d="M25.6 37.7h2.3l-1.2 1.6z" fill-rule="evenodd"/>
<path d="M32.1 37.7h2.3l-1.2 1.6z" fill-rule="evenodd"/>
<path d="M38.6 37.7h2.2l-1.1 1.6z" fill-rule="evenodd"/>
<path d="M45.1 37.7h2.3l-1.2 1.6z" fill-rule="evenodd"/>
<path d="M51.6 37.7h2.2l-1.1 1.6z" fill-rule="evenodd"/>
<path d="M58.1 37.7h2.3l-1.2 1.6z" fill-rule="evenodd"/>
<path d="M64.6 37.7h2.3l-1.2 1.6z" fill-rule="evenodd"/>
<path d="M25.4 41.2l.3 .4-.6 .3z" fill-rule="evenodd"/>
<path d="M25.4 40.3l.3 .3-.6 .3z" fill-rule="evenodd"/>
<path d="M31.9 41.2l.4 .4-.7 .3z" fill-rule="evenodd"/>
<path d="M31.9 40.3l.4 .3-.7 .3z" fill-rule="evenodd"/>
<path d="M38.4 41.2l.3 .4-.6 .3z" fill-rule="evenodd"/>
<path d="M38.4 40.3l.3 .3-.6 .3z" fill-rule="evenodd"/>
<path d="M44.9 41.2l.4 .4-.7 .3z" fill-rule="evenodd"/>
<path d="M44.9 40.3l.4 .3-.7 .3z" fill-rule="evenodd"/>
<path d="M51.4 41.2l.4 .4-.7 .3z" fill-rule="evenodd"/>
<path d="M51.4 40.3l.4 .3-.7 .3z" fill-rule="evenodd"/>
<path d="M57.9 41.2l.3 .4-.6 .3z" fill-rule="evenodd"/>
<path d="M57.9 40.3l.3 .3-.6 .3z" fill-rule="evenodd"/>
<path d="M64.4 41.2l.4 .4-.7 .3z" fill-rule="evenodd"/>
<path d="M64.4 40.3l.4 .3-.7 .3z" fill-rule="evenodd"/>
<circle cx="33.2" cy="24.6" r=".3"/>
<circle cx="39.7" cy="24.6" r=".3"/>
<circle cx="46.2" cy="24.6" r=".31"/>
<circle cx="52.7" cy="24.6" r=".3"/>
<circle cx="59.2" cy="24.6" r=".3"/>
<circle cx="65.7" cy="24.6" r=".3"/>
<circle cx="116.1" cy="37.6" r=".3"/>
<circle cx="116.1" cy="23" r=".3"/>
<circle cx="145.4" cy="39.3" r=".3"/>
<circle cx="145.4" cy="23" r=".3"/>
<circle cx="164.9" cy="39.3" r=".3"/>
<circle cx="200.6" cy="37.6" r=".31"/>
<circle cx="200.6" cy="23" r=".31"/>
<circle cx="229.9" cy="39.3" r=".3"/>
<circle cx="229.9" cy="23" r=".3"/>
<circle cx="249.4" cy="39.3" r=".31"/>
<circle cx="41.3" cy="76.7" r=".3"/>
<circle cx="119.4" cy="78.3" r=".31"/>
<circle cx="148.6" cy="78.3" r=".3"/>
<circle cx="202.3" cy="78.3" r=".3"/>
<circle cx="231.5" cy="78.3" r=".3"/>
<circle cx="41.3" cy="91.3" r=".31"/>
<circle cx="119.4" cy="92.9" r=".31"/>
<circle cx="148.6" cy="94.5" r=".3"/>
<circle cx="168.1" cy="94.5" r=".31"/>
<circle cx="202.3" cy="92.9" r=".3"/>
<circle cx="231.5" cy="94.5" r=".3"/>
<circle cx="251" cy="94.5" r=".3"/>
<circle cx="34.8" cy="117.3" r=".3"/>
<circle cx="34.8" cy="127" r=".3"/>
<circle cx="200.6" cy="138.4" r=".31"/>
<circle cx="229.9" cy="138.4" r=".3"/>
<circle cx="39.7" cy="157.9" r=".3"/>
<circle cx="39.7" cy="143.3" r=".3"/>
<circle cx="69" cy="159.5" r=".3"/>
<circle cx="69" cy="143.3" r=".3"/>
<circle cx="88.5" cy="159.5" r=".3"/>
<circle cx="122.6" cy="159.5" r=".3"/>
<circle cx="122.6" cy="144.9" r=".3"/>
<circle cx="151.9" cy="144.9" r=".31"/>
<circle cx="200.6" cy="153.1" r=".31"/>
<circle cx="229.9" cy="154.7" r=".3"/>
<circle cx="249.4" cy="154.7" r=".31"/>
<circle cx="151.9" cy="161.2" r=".31"/>
<circle cx="171.4" cy="161.2" r=".3"/>
</g>
<text font-size="2.1" x="226.6" y="187.5">Surearly Objet</text>
<g font-size="1.8">
<text x="78.7" y="25.1">S_GND</text>
<text x="128.5" y="26.4">S_GND</text>
<text x="213" y="26.4">S_GND</text>
<text x="162.6" y="56.3">S_GND</text>
<text x="247.1" y="56.3">S_GND</text>
<text x="102.5" y="61.2">S_GND</text>
<text x="115.5" y="61.2">S_GND</text>
<text x="187" y="61.2">S_GND</text>
<text x="200" y="61.2">S_GND</text>
<text x="131.7" y="81.7">S_GND</text>
<text x="214.6" y="81.7">S_GND</text>
<text x="39.1" y="105.1">S_GND</text>
<text x="76.5" y="106.7">S_GND</text>
<text x="165.9" y="111.6">S_GND</text>
<text x="248.8" y="111.6">S_GND</text>
<text x="105.7" y="116.5">S_GND</text>
<text x="118.7" y="116.5">S_GND</text>
<text x="188.6" y="116.5">S_GND</text>
<text x="201.6" y="116.5">S_GND</text>
<text x="32.6" y="132.8">S_GND</text>
<text x="213" y="141.9">S_GND</text>
<text x="52.1" y="146.7">S_GND</text>
<text x="135" y="148.3">S_GND</text>
<text x="247.1" y="171.7">S_GND</text>
<text x="86.2" y="176.7">S_GND</text>
<text x="169.1" y="178.3">S_GND</text>
<text x="187" y="176.7">S_GND</text>
<text x="200" y="176.7">S_GND</text>
<text x="26.1" y="181.5">S_GND</text>
<text x="39.1" y="181.5">S_GND</text>
<text x="109" y="183.1">S_GND</text>
<text x="122" y="183.1">S_GND</text>
</g>
<g font-size="1.5">
<text x="130.4" y="34.9" transform="rotate(-90 130.4 34.9)">11</text>
<text x="214.9" y="34.9" transform="rotate(-90 214.9 34.9)">11</text>
<text x="124.8" y="40.6">10</text>
<text x="125.6" y="37.3">9</text>
<text x="135.2" y="38.9">8</text>
<text x="210.1" y="40.6">5</text>
<text x="210.1" y="37.3">6</text>
<text x="219.7" y="38.9">7</text>
<text x="130.4" y="44.5" transform="rotate(-90 130.4 44.5)">4</text>
<text x="214.9" y="44.5" transform="rotate(-90 214.9 44.5)">4</text>
<text x="46.7" y="76.3">16</text>
<text x="50.3" y="77.3">VDD</text>
<text x="54" y="73.9" transform="rotate(-90 54 73.9)">12</text>
<text x="55.6" y="73.9" transform="rotate(-90 55.6 73.9)">11</text>
<text x="57.2" y="73.9" transform="rotate(-90 57.2 73.9)">10</text>
<text x="58.8" y="73.9" transform="rotate(-90 58.8 73.9)">9</text>
<text x="60.5" y="73.9" transform="rotate(-90 60.5 73.9)">8</text>
<text x="62.1" y="73.9" transform="rotate(-90 62.1 73.9)">7</text>
<text x="63.7" y="73.9" transform="rotate(-90 63.7 73.9)">6</text>
<text x="65.4" y="73.9" transform="rotate(-90 65.4 73.9)">5</text>
<text x="55.1" y="79.7" transform="rotate(-90 55.1 79.7)">OUT7</text>
<text x="56.7" y="79.7" transform="rotate(-90 56.7 79.7)">OUT6</text>
<text x="58.3" y="79.7" transform="rotate(-90 58.3 79.7)">OUT5</text>
<text x="59.9" y="79.7" transform="rotate(-90 59.9 79.7)">OUT4</text>
<text x="61.6" y="79.7" transform="rotate(-90 61.6 79.7)">OUT3</text>
<text x="63.2" y="79.7" transform="rotate(-90 63.2 79.7)">OUT2</text>
<text x="64.8" y="79.7" transform="rotate(-90 64.8 79.7)">OUT1</text>
<text x="66.5" y="79.7" transform="rotate(-90 66.5 79.7)">OUT0</text>
<text x="66.6" y="83.9">SDO</text>
<text x="67" y="80.6">CLK</text>
<text x="67.4" y="82.3">SDI</text>
<text x="71.8" y="79.5">3</text>
<text x="71.8" y="81.2">2</text>
<text x="71.8" y="82.8">14</text>
<text x="67.7" y="88.7">OE</text>
<text x="68" y="87.1">LE</text>
<text x="71.8" y="86.1">4</text>
<text x="71.8" y="87.7">13</text>
<text x="47.5" y="90.9">1</text>
<text x="50.3" y="92">GND</text>
<text x="65.9" y="92">REXT</text>
<text x="71.8" y="90.9">15</text>
<text x="128.8" y="95.8">3</text>
<text x="128.8" y="92.5">2</text>
<text x="133.6" y="90.2" transform="rotate(-90 133.6 90.2)">11</text>
<text x="138.4" y="94.2">1</text>
<text x="210.9" y="95.8">12</text>
<text x="210.9" y="92.5">13</text>
<text x="216.5" y="90.2" transform="rotate(-90 216.5 90.2)">11</text>
<text x="221.3" y="94.2">14</text>
<text x="133.6" y="99.8" transform="rotate(-90 133.6 99.8)">4</text>
<text x="216.5" y="99.8" transform="rotate(-90 216.5 99.8)">4</text>
<text x="54" y="155.2" transform="rotate(-90 54 155.2)">11</text>
<text x="210.1" y="156">3</text>
<text x="210.1" y="152.7">2</text>
<text x="214.9" y="150.3" transform="rotate(-90 214.9 150.3)">11</text>
<text x="219.7" y="154.3">1</text>
<text x="48.3" y="160.8">10</text>
<text x="49.1" y="157.6">9</text>
<text x="58.8" y="159.2">8</text>
<text x="132.1" y="159.2">6</text>
<text x="136.9" y="156.8" transform="rotate(-90 136.9 156.8)">11</text>
<text x="141.6" y="160.8">7</text>
<text x="214.9" y="159.9" transform="rotate(-90 214.9 159.9)">4</text>
<text x="54" y="164.8" transform="rotate(-90 54 164.8)">4</text>
<text x="132.1" y="162.5">5</text>
<text x="136.9" y="166.4" transform="rotate(-90 136.9 166.4)">4</text>
</g>
<g font-size="1.4">
<text x="64.1" y="17.9">S+5V</text>
<text x="129.1" y="16.3">1608</text>
<text x="213.7" y="16.3">1608</text>
<text x="70.6" y="22">C43</text>
<text x="125.9" y="19.5">C41</text>
<text x="125.9" y="22.8">R26</text>
<text x="132.4" y="19.5">NC</text>
<text x="134" y="22.8">200KF</text>
<text x="210.4" y="19.5">C42</text>
<text x="210.4" y="22.8">R27</text>
<text x="216.9" y="19.5">NC</text>
<text x="218.5" y="22.8">200KF</text>
<text x="70.6" y="28.6">100nF</text>
<text x="70.6" y="30.7">1608</text>
<text x="135.8" y="33.7">OPA4397</text>
<text x="220.3" y="33.7">OPA4397</text>
<text x="26.5" y="36.4" transform="rotate(-90 26.5 36.4)">D2</text>
<text x="32.9" y="36.4" transform="rotate(-90 32.9 36.4)">D3</text>
<text x="39.5" y="36.4" transform="rotate(-90 39.5 36.4)">D4</text>
<text x="46" y="36.4" transform="rotate(-90 46 36.4)">D5</text>
<text x="52.4" y="36.4" transform="rotate(-90 52.4 36.4)">D6</text>
<text x="59" y="36.4" transform="rotate(-90 59 36.4)">D7</text>
<text x="65.4" y="36.4" transform="rotate(-90 65.4 36.4)">D8</text>
<text x="129" y="37.3" transform="rotate(180 129 37.3)">-</text>
<text x="129" y="40.6" transform="rotate(180 129 40.6)">+</text>
<text x="148.6" y="39">R28</text>
<text x="156.8" y="39">49R9</text>
<text x="169.9" y="40">OP_PD1</text>
<text x="213.5" y="37.3" transform="rotate(180 213.5 37.3)">-</text>
<text x="213.5" y="40.6" transform="rotate(180 213.5 40.6)">+</text>
<text x="233.2" y="39">R29</text>
<text x="241.3" y="39">49R9</text>
<text x="254.5" y="40">OP_PD2</text>
<text x="29.7" y="46" transform="rotate(-90 29.7 46)">VLMU1610-365-135</text>
<text x="36.2" y="46" transform="rotate(-90 36.2 46)">VLMU1610-365-135</text>
<text x="42.7" y="46" transform="rotate(-90 42.7 46)">VLMU1610-365-135</text>
<text x="49.2" y="46" transform="rotate(-90 49.2 46)">VLMU1610-365-135</text>
<text x="55.7" y="46" transform="rotate(-90 55.7 46)">VLMU1610-365-135</text>
<text x="62.2" y="46" transform="rotate(-90 62.2 46)">VLMU1610-365-135</text>
<text x="68.7" y="46" transform="rotate(-90 68.7 46)">VLMU1610-365-135</text>
<text x="135.6" y="45.2">U8C</text>
<text x="160" y="47.2">2.2nF</text>
<text x="161.6" y="42.3">C44</text>
<text x="220.2" y="45.2">U8B</text>
<text x="244.6" y="47.2">2.2nF</text>
<text x="246.2" y="42.3">C45</text>
<text x="107.7" y="49.2" transform="rotate(-90 107.7 49.2)">VEMD2503X01</text>
<text x="160" y="48.8">1608</text>
<text x="192.3" y="49.2" transform="rotate(-90 192.3 49.2)">VEMD2503X01</text>
<text x="244.6" y="48.8">1608</text>
<text x="107.7" y="54.2" transform="rotate(-90 107.7 54.2)">D9</text>
<text x="129.1" y="59.8">S+3.3V</text>
<text x="192.3" y="55.1" transform="rotate(-90 192.3 55.1)">D10</text>
<text x="213.7" y="59.8">S+3.3V</text>
<text x="39.7" y="69.9">S+3.3V</text>
<text x="132.4" y="71.5">1608</text>
<text x="215.3" y="71.5">1608</text>
<text x="66.2" y="74.8">U9</text>
<text x="73.9" y="76.2">SPI CLK - MAX 30MHz</text>
<text x="129.1" y="74.8">C46</text>
<text x="135.6" y="74.8">NC</text>
<text x="212" y="74.8">C47</text>
<text x="218.5" y="74.8">NC</text>
<text x="93.7" y="80.5">OP_CLK</text>
<text x="93.7" y="82.1">OP_SDI</text>
<text x="129.1" y="78">R30</text>
<text x="137.2" y="78">200KF</text>
<text x="212" y="78">R31</text>
<text x="220.2" y="78">200KF</text>
<text x="34" y="86">100nF</text>
<text x="34.8" y="87.8">1608</text>
<text x="36.3" y="84.5">C48</text>
<text x="93.7" y="87">OP_LE</text>
<text x="93.7" y="88.6">OP_OE</text>
<text x="139.1" y="88.9">OPA4397</text>
<text x="222" y="88.9">OPA4397</text>
<text x="62.8" y="95">TLC5916</text>
<text x="81.7" y="95.7" transform="rotate(-90 81.7 95.7)">R32</text>
<text x="132.2" y="92.6" transform="rotate(180 132.2 92.6)">-</text>
<text x="132.2" y="95.8" transform="rotate(180 132.2 95.8)">+</text>
<text x="151.9" y="94.3">R33</text>
<text x="160" y="94.3">49R9</text>
<text x="174.8" y="95.2">OP_PD3</text>
<text x="215.1" y="92.6" transform="rotate(180 215.1 92.6)">-</text>
<text x="215.1" y="95.8" transform="rotate(180 215.1 95.8)">+</text>
<text x="234.8" y="94.3">R34</text>
<text x="242.9" y="94.3">49R9</text>
<text x="257.7" y="95.2">OP_PD4</text>
<text x="57.6" y="99">Current - MAX 99mA</text>
<text x="81.7" y="101.4" transform="rotate(-90 81.7 101.4)">191R</text>
<text x="138.9" y="100.5">U8A</text>
<text x="164.9" y="97.5">C49</text>
<text x="221.8" y="100.5">U8D</text>
<text x="247.8" y="97.5">C50</text>
<text x="111" y="104.5" transform="rotate(-90 111 104.5)">VEMD2503X01</text>
<text x="163.3" y="102.4">2.2nF</text>
<text x="163.3" y="104.1">1608</text>
<text x="193.9" y="104.5" transform="rotate(-90 193.9 104.5)">VEMD2503X01</text>
<text x="246.2" y="102.4">2.2nF</text>
<text x="246.2" y="104.1">1608</text>
<text x="33.2" y="113.8">S+3.3V</text>
<text x="111" y="110.3" transform="rotate(-90 111 110.3)">D11</text>
<text x="193.9" y="110.3" transform="rotate(-90 193.9 110.3)">D12</text>
<text x="132.4" y="115.1">S+3.3V</text>
<text x="215.3" y="115.1">S+3.3V</text>
<text x="27.5" y="123.4">100nF</text>
<text x="28.4" y="125.2">1608</text>
<text x="29.8" y="121.9">C51</text>
<text x="37.3" y="123.4">100nF</text>
<text x="38.1" y="125.2">1608</text>
<text x="39.6" y="121.9">C52</text>
<text x="213.7" y="131.7">1608</text>
<text x="52.7" y="136.6">1608</text>
<text x="210.4" y="134.9">C53</text>
<text x="216.9" y="134.9">NC</text>
<text x="49.5" y="143">R36</text>
<text x="49.5" y="139.8">C55</text>
<text x="56" y="139.8">NC</text>
<text x="57.6" y="143">200KF</text>
<text x="132.4" y="141.4">C54</text>
<text x="135.6" y="138.2">1608</text>
<text x="138.9" y="141.4">NC</text>
<text x="210.4" y="138.2">R35</text>
<text x="218.5" y="138.2">200KF</text>
<text x="132.4" y="144.7">R37</text>
<text x="140.5" y="144.7">200KF</text>
<text x="220.3" y="149.1">OPA4397</text>
<text x="59.4" y="154">OPA4397</text>
<text x="142.3" y="155.6">OPA4397</text>
<text x="213.5" y="152.7" transform="rotate(180 213.5 152.7)">-</text>
<text x="213.5" y="156" transform="rotate(180 213.5 156)">+</text>
<text x="233.2" y="154.4">R38</text>
<text x="241.3" y="154.4">49R9</text>
<text x="254.5" y="155.4">OP_PD7</text>
<text x="52.6" y="157.6" transform="rotate(180 52.6 157.6)">-</text>
<text x="52.6" y="160.8" transform="rotate(180 52.6 160.8)">+</text>
<text x="72.2" y="159.3">R39</text>
<text x="80.3" y="159.3">49R9</text>
<text x="93.5" y="160.3">OP_PD5</text>
<text x="135.5" y="159.2" transform="rotate(180 135.5 159.2)">-</text>
<text x="155.1" y="161">R40</text>
<text x="163.3" y="161">49R9</text>
<text x="176.4" y="161.9">OP_PD6</text>
<text x="220.2" y="160.6">U10A</text>
<text x="246.2" y="157.7">C56</text>
<text x="59.2" y="165.5">U10C</text>
<text x="83.6" y="167.4">2.2nF</text>
<text x="85.3" y="162.6">C57</text>
<text x="135.5" y="162.5" transform="rotate(180 135.5 162.5)">+</text>
<text x="142.2" y="167.1">U10B</text>
<text x="168.1" y="164.2">C58</text>
<text x="192.3" y="164.6" transform="rotate(-90 192.3 164.6)">VEMD2503X01</text>
<text x="244.6" y="162.6">2.2nF</text>
<text x="244.6" y="164.2">1608</text>
<text x="31.3" y="169.5" transform="rotate(-90 31.3 169.5)">VEMD2503X01</text>
<text x="83.6" y="169.1">1608</text>
<text x="114.2" y="171.1" transform="rotate(-90 114.2 171.1)">VEMD2503X01</text>
<text x="166.5" y="169.1">2.2nF</text>
<text x="166.5" y="170.7">1608</text>
<text x="192.3" y="170.5" transform="rotate(-90 192.3 170.5)">D13</text>
<text x="31.3" y="175.3" transform="rotate(-90 31.3 175.3)">D14</text>
<text x="114.2" y="177" transform="rotate(-90 114.2 177)">D15</text>
<text x="213.7" y="175.3">S+3.3V</text>
<text x="52.7" y="180.1">S+3.3V</text>
<text x="135.6" y="181.7">S+3.3V</text>
<text x="220.2" y="185.3">Title</text>
<text x="220.2" y="190.2">Size</text>
<text x="221.8" y="191.8">A3</text>
<text x="226.6" y="190.2">Document Number</text>
<text x="226.6" y="191.8">TRF (1/2)</text>
<text x="273.8" y="190.2">Rev</text>
<text x="275.4" y="191.8">1.0</text>
<text x="220.2" y="195.1">Date:</text>
<text x="228.6" y="195.1">Monday, July 20, 2026</text>
<text x="252.7" y="195.1">Sheet</text>
<text x="260.8" y="195.1">4</text>
<text x="265.7" y="195.1">of</text>
<text x="270.5" y="195.1">6</text>
</g>
<g font-size="1.2">
<text x="40.3" y="9.7">5</text>
<text x="93.3" y="9.7">4</text>
<text x="146.4" y="9.7">3</text>
<text x="199.5" y="9.7">2</text>
<text x="252.6" y="9.7">1</text>
<text x="12.5" y="34.4">D</text>
<text x="279.6" y="34.4">D</text>
<text x="12.5" y="81.1">C</text>
<text x="279.6" y="81.1">C</text>
<text x="12.5" y="127.8">B</text>
<text x="279.6" y="127.8">B</text>
<text x="12.5" y="174.5">A</text>
<text x="279.6" y="174.5">A</text>
<text x="40.3" y="198">5</text>
<text x="93.3" y="198">4</text>
<text x="146.4" y="198">3</text>
<text x="199.5" y="198">2</text>
<text x="252.6" y="198">1</text>
</g>
</svg>
